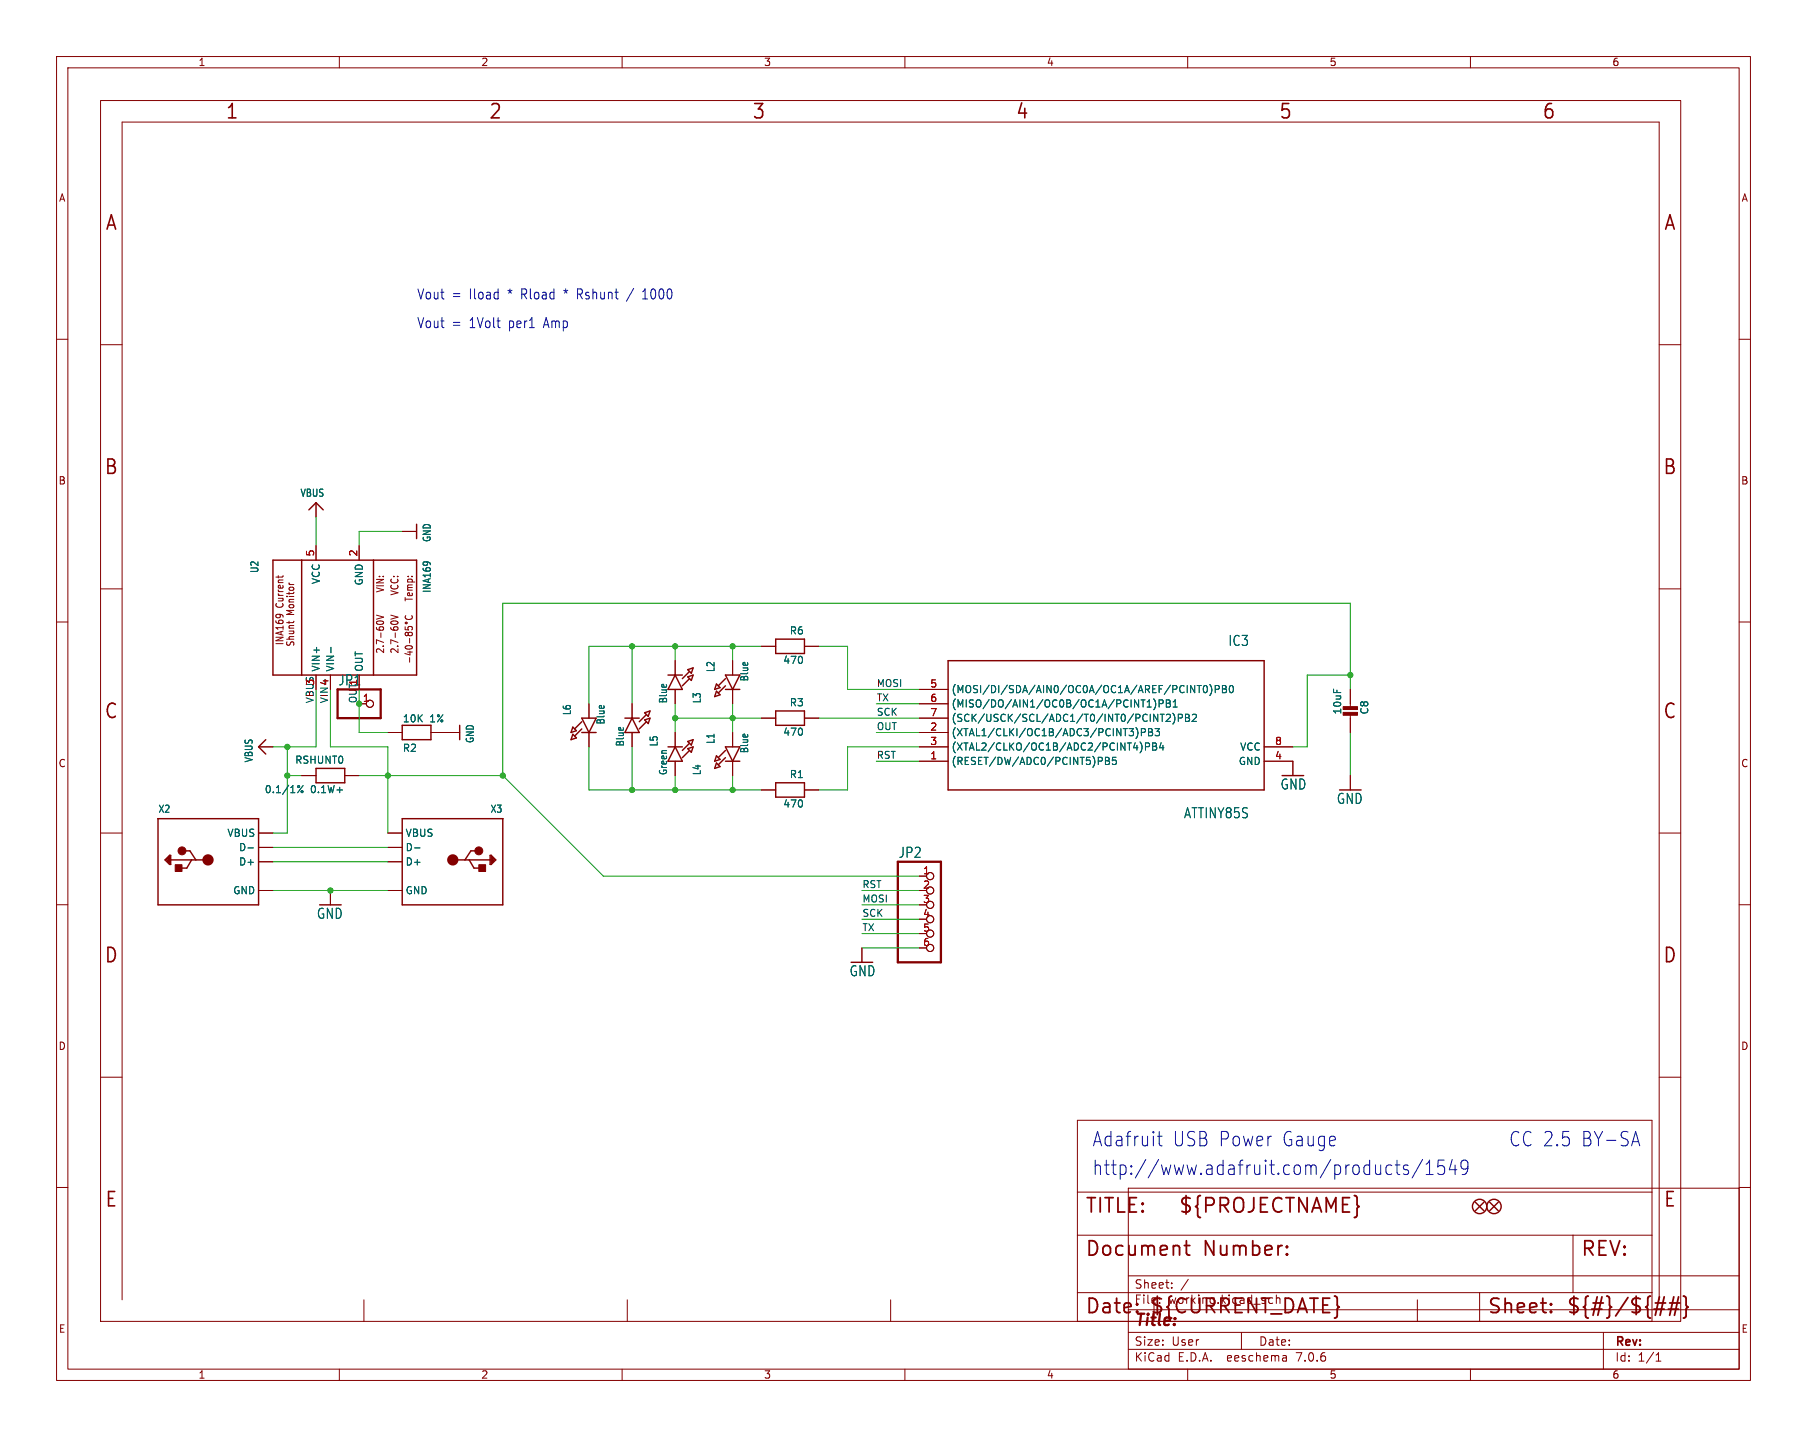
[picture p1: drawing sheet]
<svg xmlns="http://www.w3.org/2000/svg" width="320mm" height="254mm" viewBox="0 0 320 254" stroke-linecap="round" stroke-linejoin="round" font-family="sans-serif">
<g fill="none" stroke="#840000" stroke-width=".18">
<path d="M10 10h299.5v234.1h-299.5zM12 12h295.5v230.1h-295.5zM17.8 17.8h279.4v215.9h-279.4zM60 10v2M110 10v2M160 10v2M210 10v2M260 10v2M10 60h2M307.5 60h2M17.8 61h3.8M293.4 61h3.8"/>
<path d="M55.9 88.9v2.5M55.9 96.5v2.6M63.5 96.5v2.6M71.1 94h2.6M10 110h2M17.8 104.1h3.8M49.2 101.8v.4M50 101.8v.1M51.1 103.1l.1 .2M51.1 109.9v.4M52 109.9v.1M58.4 119.4v2.5"/>
<path d="M66.6 108.8l1.2 .3-1.2 .4M66.8 109.9h.8M69.1 108.8l1.3 .3-1.3 .4M69.3 109.9h.8M71.6 105.7v.6M71.6 110.8v.6h.6l-.1-.2 .1-.3 .6-.1 .1 .2-.1 .4M71.6 106h1.3M71.7 114.3a.82 .82 0 0 1 1.2 .2 .78 .78 0 0 1-1.3-.1zM71.8 108.9h-.1a.62 .62 0 0 0 .5 .7 .62 .62 0 0 0 .7-.4l-.1-.3M72.1 115.3h.8M72.1 104.4h.8M72.1 102.9h1.2"/>
<path d="M72.1 102.9v-.3l.2-.2 .5 .1v.4M72.1 102h.1M72.2 112l-.3-.2-.3 .2 .1 .3 .2 .1 .3-.2M72.2 112l.2-.2 .4 .1 .1 .1-.1 .3-.1 .1h-.4l-.1-.2M72.2 112v.2M72.2 103.9l-.1 .2 .1 .3M72.2 103.9h.7M72.4 112.9v.8M72.4 116.3v.8M72.5 115.2v.6l-.9-.2M72.8 102h.1M72.8 104.9l.1 .3-.2 .1h-.6v-.4l.3-.1 .1 .5"/>
<path d="M72.9 103.4l-.8 .1v.3l.1 .1M119.4 116.8v2.6M129.5 116.8v2.6M134.6 114.3h2.6M142.2 114.3h2.6M293.4 104.1h3.8M307.5 110h2M45.7 132.1h2.6M53.3 137.2h2.6M61 137.2h2.5M63.5 124.5h1.3M68.6 129.5h2.5"/>
<path d="M76.2 129.5h5.1M104.1 124.5v2.5M104.1 129.5v2.6M111.8 124.5v2.5M111.8 129.5v2.6M119.4 121.9v2.6M119.4 129.5v2.6M119.4 134.6v2.6M129.5 121.9v2.6M129.5 129.5v2.6M129.5 134.6v2.6M134.6 127h2.6"/>
<path d="M134.6 139.7h2.6M142.2 127h2.6M142.2 139.7h2.6M162.6 129.5h5M162.6 134.6h5M162.6 132.1h5M162.6 121.9h5M162.6 124.5h5M162.6 127h5M223.5 134.6h5.1v2.6M223.5 132.1h5.1M238.8 121.9v3.3"/>
<path d="M238.8 126.2v3.3M238.8 137.2v2.5M10 160h2M17.8 147.3h3.8M45.7 147.3h2.6M45.7 152.4h2.6M45.7 149.9h2.6M45.7 157.5h2.6M58.4 157.5v2.5M68.6 147.3h2.5M68.6 152.4h2.5M68.6 149.9h2.5"/>
<path d="M68.6 157.5h2.5M162.6 154.9h1.2M293.4 147.3h3.8M307.5 160h2M152.4 167.6v2.6M162.6 160h1.2M162.6 165.1h1.2M162.6 167.6h1.2M17.8 190.5h3.8M190.5 198.1h101.6v35.6h-101.6zM293.4 190.5h3.8M10 210h2"/>
<path d="M190.5 210.8h101.6M190.5 218.4h101.6M199.5 210.1h108v32h-108zM278.1 218.4v10.2M307.5 210h2M21.6 229.9v-208.3h271.8v208.3M64.3 229.9v3.8M110.9 229.9v3.8M157.5 229.9v3.8M190.5 228.6h101.6M199.5 238.6h108M199.5 235.6h108"/>
<path d="M199.5 231.6h108M199.5 225.6h108M207.2 227.7v.1M207.2 226.9v.1M210.1 226.2l-1.3 2M219.5 235.6v3M227.4 239.8l.1 .9M250.6 229.9v3.8M261.6 228.6v5.1M283.5 235.6v6.5M292.8 239.6l.5-.4v1.5M60 242.1v2"/>
<path d="M110 242.1v2M160 242.1v2M210 242.1v2M227.5 240.6l-.2 .1M227.5 240.1h-.2M260 242.1v2M292.8 240.7h.9"/>
<circle cx="71.8" cy="110.2" r=".17"/>
<circle cx="65.4" cy="124.5" r=".63"/>
<circle cx="164.5" cy="157.5" r=".63"/>
<circle cx="164.5" cy="154.9" r=".63"/>
<circle cx="164.5" cy="165.1" r=".63"/>
<circle cx="164.5" cy="162.6" r=".63"/>
<circle cx="164.5" cy="167.6" r=".63"/>
<circle cx="164.5" cy="160" r=".63"/>
</g>
<g fill="none" stroke="#840000" stroke-width=".25">
<path d="M48.3 99.1h25.4v20.3h-25.4zM53.3 99.1v20.3M54.6 90.2l1.3-1.3 1.2 1.3M66 99.1v20.3M73.7 92.7v2.5M118.1 119.4h2.5M119.4 119.4l1.2 2.5h-2.5zM121.6 119.7l1-.3-.4 .9zM121.6 118.4l1-.3-.4 1zM121.9 118.7l-1.3 1.3M128.3 119.4h2.5l-1.3 2.5zM137.2 113h5v2.6h-5z"/>
<path d="M167.6 116.8h55.9v22.9h-55.9zM47 130.8l-1.3 1.3 1.3 1.2M55.9 135.9h5.1v2.5h-5.1zM71.1 128.3h5.1v2.5h-5.1zM81.3 128.3v2.5M101.3 128.6l.6 .6-.9 .3zM101.3 129.9l.6 .6-.9 .3zM102.9 129.5h2.5M102.9 127h2.5l-1.3 2.5zM102.9 127.6l-1.3 1.3M102.9 128.9l-1.3 1.3M110.5 127h2.5"/>
<path d="M111.8 127l1.2 2.5h-2.5zM114 126l.9-.3-.3 1zM114 127.3l.9-.3-.3 1zM114.3 127.6l-1.3 1.3M114.3 126.4l-1.3 1.2M118.1 132.1h2.5M119.4 132.1l1.2 2.5h-2.5zM121.6 132.4l1-.3-.4 .9zM121.6 131.1l1-.3-.4 1zM121.9 120l-1.3 1.3M121.9 132.7l-1.3 1.3M121.9 131.4l-1.3 1.3"/>
<path d="M126.7 121l.6 .6-.9 .3zM126.7 122.2l.6 .7-.9 .3zM126.7 133.7l.6 .6-.9 .3zM126.7 134.9l.6 .7-.9 .3zM128.3 121.9h2.5M128.3 120l-1.3 1.3M128.3 121.3l-1.3 1.3M128.3 134.6h2.5M128.3 132.1h2.5l-1.3 2.5zM128.3 132.7l-1.3 1.3M128.3 134l-1.3 1.3M137.2 125.7h5v2.6h-5z"/>
<path d="M137.2 138.4h5v2.6h-5zM27.9 144.8h17.8v15.2h-17.8v-15.2M29.4 152.1l.4-.4v.8l-.2-.2v-.2M30 151.3h.2v1.6h-.2l-.8-.8zM30 151.3v1.4M30.2 152.1h6.6M32.6 150.5h1l1 1.6M33.9 152.1l-.9 1.4h-1.2M80.1 152.1h6.6M83 152.1l.8 1.4h1.2M84.3 150.5h-1l-1.1 1.6M86.7 151.3h.2l.8 .8-.8 .8h-.2z"/>
<path d="M86.9 151.3v1.4M87.3 152.1v.2l-.2 .2v-.8l.4 .4M88.9 144.8v15.2h-17.8v-15.2h17.8M260.9 212.6l1.5 1.5M262.4 212.6l-1.5 1.5M263.4 212.6l1.5 1.5M264.9 212.6l-1.5 1.5"/>
<circle cx="261.6" cy="213.4" r="1.27"/>
<circle cx="264.2" cy="213.4" r="1.27"/>
</g>
<g fill="#840000" stroke="#840000" stroke-width=".18">
<path d="M84.7 152.9h1.2v1.2h-1.2z"/>
<path d="M237.5 126h2.5v.5h-2.5z"/>
<path d="M237.5 125h2.5v.5h-2.5z"/>
<path d="M31 152.9h1.2v1.2h-1.2z"/>
<circle cx="84.7" cy="150.5" r=".7"/>
<circle cx="32.2" cy="150.5" r=".7"/>
</g>
<g fill="none" stroke="#840000" stroke-width="1">
<circle cx="36.8" cy="152.1" r=".5"/>
<circle cx="80.1" cy="152.1" r=".5"/>
</g>
<g fill="none" stroke="#006464" stroke-width=".18">
<path d="M58.5 114.5v.9M52.7 139l.1-.1 .2 .2-.2 .2-.1-.1M53.6 138.9l-1 1.3M194.2 133.9h.5l.2 .3-.1 .3-.6 .1M195.5 133.9h.4l.2 .3-.2 .3 .2 .2 .1 .3-.3 .2h-.4zM195.5 134.5h.4M197.3 133.9h-.6v.6l.2-.1 .4 .1 .1 .2-.1 .4-.1 .1-.5-.1M199.6 128.8h.8l-.4 .5M200.3 129.4l.1 .2-.1 .5M200.9 128.7a1.47 1.47 0 0 1-.1 1.9M201.6 131.2a1.46 1.46 0 0 1 0 1.9M201.8 123.8h.7"/>
<path d="M201.8 129.5h.6l.1-.2v-.3l-.7-.2v1.3M202.5 132.1l.6-.1 .2-.2-.1-.3-.7-.1v1.3M202.8 125h.8M202.8 124.1l.4-.3v1.2M203.1 128.8h.4l.2 .3-.2 .4 .2 .1 .1 .3-.2 .2h-.5zM203.1 129.5h.4M203.8 131.4h.4l.3 .2-.3 .4 .3 .1v.3l-.2 .3h-.5zM203.8 132h.4M204.1 123.6a1.47 1.47 0 0 1-.1 1.9M204.2 128.8h.8l-.4 .5 .4 .2v.5l-.2 .1-.6-.1M205 124.4h.6l.1-.2-.1-.3-.6-.1v1.2M205.1 126.3h.8"/>
<path d="M205.3 131.3l-.3 .9h.8M205.5 126.3v1.3M205.6 131.8v.9M206.2 126.4l.5-.1 .3 .4-.8 .9h.8M206.2 123.8h.5l.2 .2-.2 .4 .2 .1 .1 .3-.3 .2h-.5zM206.2 124.4h.5M207.4 126.1a1.46 1.46 0 0 1 0 2M207.4 125h.8M207.4 124.1l.4-.3v1.2M208.3 127l.6-.1 .2-.2-.1-.3-.7-.1v1.3M209.6 126.3h.4l.3 .3-.3 .3 .3 .1v.3l-.2 .3h-.5zM209.6 126.9h.4"/>
<path d="M210.5 121.2l.7 1.3v-1.3M210.8 126.4l.5-.1 .2 .4-.7 .9h.7M211.7 121.2h.7M212 121.2v1.3M212.9 121.3l.2-.1a.68 .68 0 0 1 .4 .7 .68 .68 0 0 1-.4 .6 .84 .84 0 0 1-.2-1.2zM213.9 121a1.46 1.46 0 0 1 0 2M214.9 121.9l.6-.1 .1-.1-.1-.3-.6-.2v1.3M216.1 121.2h.5l.2 .3-.2 .3 .2 .2 .1 .3-.3 .2h-.5zM216.1 121.8h.5M217.5 121.3l.2-.1a.68 .68 0 0 1 .4 .7 .68 .68 0 0 1-.4 .6 .84 .84 0 0 1-.2-1.2zM43.8 150h1M73.3 150h1"/>
<circle cx="53.4" cy="140" r=".18"/>
</g>
<path d="M59.7 121.9h7.6v5.1h-7.6zM158.7 152.4h7.7v17.8h-7.7z" fill="none" stroke="#840000" stroke-width=".41"/>
<g fill="none" stroke="#840000" stroke-width=".32">
<path d="M209.8 219.4v2.2l.1 .2 .5 .2M201.1 231.9l.1 .1-.1 .1M209.4 220.3h1M227.6 221.7l.1 .1-.1 .2M227.6 221.7l-.2 .1 .2 .2M227.6 220.4v.2M227.6 221.7v.3M227.6 220.4l.1 .1-.1 .1M227.6 220.4l-.2 .1 .2 .1M274.2 231.9l.2 .1-.2 .1M274.2 231.9l-.1 .1 .1 .1M274.2 230.5v.3"/>
<path d="M274.2 231.9v.2M274.2 230.5l.2 .2-.2 .1M274.2 230.5l-.1 .2 .1 .1M292.4 231.5h1.9M292.7 230.4h1.8M294.3 229.3l-.8 3.3M295 231.5h1.8M295.2 230.4h1.8M296 229.3l-.8 3.3M296.8 229.3l-.7 3.3M297.6 229.2l.4 .1 .1 .3v1.2l.4 .4-.4 .3v1.2l-.1 .3-.4 .1"/>
</g>
<g fill="none" stroke="#0000c2" stroke-width=".18">
<path d="M113.6 52.9h.9M113.9 51.3l-.3 .3M204.7 200.9h.8M205 200.1v2.2l.1 .2 .4 .1M245.3 207.6l.2 .1 .6-.1M245.3 206.1l.2-.1 .6 .1M246.7 206h.8M247 205.2v2.1l.1 .3 .4 .1M249 206.1l-.5-.1a.44 .44 0 0 0-.4 .4 .44 .44 0 0 0 .4 .5h.3a.44 .44 0 0 1 .3 .4 .44 .44 0 0 1-.3 .4l-.7-.1M251.5 205.1l-1.8 3.2M252.2 207.7h1.2M252.2 205.9l.6-.7v2.5"/>
<path d="M255.3 205.2h-1l-.1 1.2 .3-.3 .7 .2 .2 .3-.1 .9-.3 .2h-.5l-.3-.2M256.8 205.1l-.5 1.8h1.3M257.3 206v1.7M259.6 206.3l-.5 .4h-.4l-.4-.4v-.6l.2-.4 .6-.1 .4 .2a1.81 1.81 0 0 1-.6 2.3h-.4M288.7 201.9h1M289.2 200.1l.7 2.5"/>
</g>
<g fill="none" stroke="#009600" stroke-width=".18">
<path d="M55.9 91.4v5.1M71.1 94h-7.6v2.5M111.8 114.3v10.2M119.4 114.3v2.5M129.5 114.3v2.5M134.6 114.3h-30.5v10.2M144.8 114.3h5.1v7.6h12.7M238.8 119.4h-7.7v12.7h-2.5M50.8 137.2h2.5M50.8 132.1v15.2h-2.5M55.9 121.9v10.2h-7.6M58.4 121.9v10.2h10.2v15.2"/>
<path d="M63.5 137.2h25.4M63.5 124.5v5h5.1M88.9 137.2l17.8 17.7h55.9M104.1 132.1v7.6h30.5M111.8 132.1v7.6M119.4 124.5v5M119.4 137.2v2.5M119.4 127h15.2M129.5 124.5v5M129.5 137.2v2.5M144.8 127h17.8M154.9 129.5h7.7"/>
<path d="M154.9 134.6h7.7M154.9 124.5h7.7M162.6 132.1h-12.7v7.6h-5.1M238.8 121.9v-15.2h-149.9v30.5M238.8 129.5v7.7M48.3 157.5h20.3M48.3 149.9h20.3M48.3 152.4h20.3M152.4 157.5h10.2M152.4 160h10.2M152.4 167.6h10.2M152.4 165.1h10.2"/>
<path d="M152.4 162.6h10.2"/>
</g>
<g fill="#009600" stroke="#009600" stroke-width=".18">
<circle cx="119.4" cy="127" r=".46"/>
<circle cx="119.4" cy="114.3" r=".46"/>
<circle cx="111.8" cy="114.3" r=".46"/>
<circle cx="129.5" cy="127" r=".46"/>
<circle cx="129.5" cy="114.3" r=".46"/>
<circle cx="119.4" cy="139.7" r=".46"/>
<circle cx="111.8" cy="139.7" r=".46"/>
<circle cx="129.5" cy="139.7" r=".46"/>
<circle cx="68.6" cy="137.2" r=".46"/>
<circle cx="88.9" cy="137.2" r=".46"/>
<circle cx="58.4" cy="157.5" r=".46"/>
<circle cx="50.8" cy="132.1" r=".46"/>
<circle cx="50.8" cy="137.2" r=".46"/>
<circle cx="63.5" cy="124.5" r=".46"/>
<circle cx="238.8" cy="119.4" r=".46"/>
</g>
<g font-size="3.5" fill="#840000">
<text x="39.8" y="21.4">1</text>
<text x="86.3" y="21.4">2</text>
<text x="132.9" y="21.4">3</text>
<text x="179.5" y="21.4">4</text>
<text x="226" y="21.4">5</text>
<text x="272.6" y="21.4">6</text>
<text x="18.5" y="41.1">A</text>
<text x="294.1" y="41.1">A</text>
<text x="18.3" y="84.2">B</text>
<text x="293.9" y="84.2">B</text>
<text x="18.3" y="127.4">C</text>
<text x="293.9" y="127.4">C</text>
<text x="18.3" y="170.6">D</text>
<text x="293.9" y="170.6">D</text>
<text x="18.5" y="213.8">E</text>
<text x="191.8" y="214.9">TITLE:</text>
<text x="208.3" y="214.9">${PROJECTNAME}</text>
<text x="294" y="213.8">E</text>
<text x="191.8" y="222.5">Document</text>
<text x="212.8" y="222.5">Number:</text>
<text x="279.4" y="222.5">REV:</text>
<text x="191.8" y="232.7">Date:</text>
<text x="203.2" y="232.7">${CURRENT_DATE}</text>
<text x="262.9" y="232.7">Sheet:</text>
<text x="276.9" y="232.7">${#}/${##}</text>
</g>
<g font-size="3.5" fill="#0000c2">
<text x="193" y="203">Adafruit</text>
<text x="207.3" y="203">USB Power</text>
<text x="226.6" y="203">Gauge</text>
<text x="266.7" y="203">CC 2.5</text>
<text x="279.5" y="203">BY-SA</text>
<text x="193" y="208">http://www.adafruit.com/products/1549</text>
</g>
<text font-size="2.8" fill="#840000" x="200.5" y="235">Title:</text>
<g font-size="2.5" fill="#0000c2">
<text x="73.7" y="53.1">Vout</text>
<text x="79.9" y="53.1">=</text>
<text x="83" y="53.1">Iload</text>
<text x="90" y="53.1">* Rload</text>
<text x="100.1" y="53.1">* Rshunt</text>
<text x="111.6" y="53.1">/</text>
<text x="114.5" y="53.1">1000</text>
<text x="73.7" y="58.2">Vout</text>
<text x="79.9" y="58.2">=</text>
<text x="83" y="58.2">1Volt</text>
<text x="90.1" y="58.2">per1</text>
<text x="96.4" y="58.2">Amp</text>
</g>
<g font-size="2.5" fill="#006464">
<text x="217.1" y="114.4">IC3</text>
<text x="226.3" y="139.8">GND</text>
<text x="236.3" y="142.4">GND</text>
<text x="209.3" y="144.9">ATTINY85S</text>
<text x="158.8" y="151.9">JP2</text>
<text x="55.9" y="162.7">GND</text>
<text x="150.1" y="172.9">GND</text>
</g>
<text font-size="2.5" fill="#840000" x="59.7" y="121.4">JP1</text>
<g font-size="2.1" fill="#840000">
<text x="200.5" y="230.8">File:</text>
<text x="200.5" y="228.1">Sheet:</text>
<text x="206.6" y="230.8">working.kicad_sch</text>
<text x="200.5" y="238.2">Size:</text>
<text x="207.2" y="238.2">User</text>
<text x="222.5" y="238.2">Date:</text>
<text x="285.5" y="238.4">Rev:</text>
<text x="200.5" y="241">KiCad</text>
<text x="208.2" y="241">E.D.A.</text>
<text x="217.1" y="241">eeschema</text>
<text x="229.5" y="241">7.0.6</text>
<text x="285.5" y="241">Id:</text>
<text x="289.6" y="241">1/1</text>
</g>
<g font-size="1.8" fill="#840000">
<text x="35" y="11.9">1</text>
<text x="85" y="11.9">2</text>
<text x="135" y="11.9">3</text>
<text x="185" y="11.9">4</text>
<text x="235" y="11.9">5</text>
<text x="285" y="11.9">6</text>
<text x="10.3" y="35.9">A</text>
<text x="307.9" y="35.9">A</text>
<text x="10.3" y="85.9">B</text>
<text x="307.8" y="85.9">B</text>
<text x="50.3" y="107.5" transform="rotate(-90 50.3 107.5)">Current</text>
<text x="68.1" y="104.9" transform="rotate(-90 68.1 104.9)">VIN:</text>
<text x="70.7" y="105.4" transform="rotate(-90 70.7 105.4)">VCC:</text>
<text x="52.2" y="108.8" transform="rotate(-90 52.2 108.8)">Monitor</text>
<text x="50.3" y="114.2" transform="rotate(-90 50.3 114.2)">INA169</text>
<text x="52.2" y="114.4" transform="rotate(-90 52.2 114.4)">Shunt</text>
<text x="68.1" y="115.7" transform="rotate(-90 68.1 115.7)">2.7-60V</text>
<text x="70.7" y="115.7" transform="rotate(-90 70.7 115.7)">2.7-60V</text>
<text x="10.3" y="135.9">C</text>
<text x="307.8" y="135.9">C</text>
<text x="10.3" y="185.9">D</text>
<text x="307.8" y="185.9">D</text>
<text x="10.3" y="235.9">E</text>
<text x="307.8" y="235.9">E</text>
<text x="35" y="244">1</text>
<text x="85" y="244">2</text>
<text x="135" y="244">3</text>
<text x="185" y="244">4</text>
<text x="235" y="244">5</text>
<text x="285" y="244">6</text>
</g>
<g font-size="1.8" fill="#006464">
<text x="53" y="88.1">VBUS</text>
<text x="76.4" y="96" transform="rotate(-90 76.4 96)">GND</text>
<text x="45.9" y="101.4" transform="rotate(-90 45.9 101.4)">U2</text>
<text x="56.7" y="103.4" transform="rotate(-90 56.7 103.4)">VCC</text>
<text x="64.4" y="103.6" transform="rotate(-90 64.4 103.6)">GND</text>
<text x="76.4" y="104.9" transform="rotate(-90 76.4 104.9)">INA169</text>
<text x="139.5" y="112.4">R6</text>
<text x="56.7" y="118.9" transform="rotate(-90 56.7 118.9)">VIN+</text>
<text x="59.3" y="118.9" transform="rotate(-90 59.3 118.9)">VIN-</text>
<text x="64.4" y="118.9" transform="rotate(-90 64.4 118.9)">OUT</text>
<text x="126.5" y="119" transform="rotate(-90 126.5 119)">L2</text>
<text x="138.4" y="117.6">470</text>
<text x="118.1" y="124.5" transform="rotate(-90 118.1 124.5)">Blue</text>
<text x="124.1" y="124.5" transform="rotate(-90 124.1 124.5)">L3</text>
<text x="132.5" y="120.6" transform="rotate(-90 132.5 120.6)">Blue</text>
<text x="139.5" y="125.1">R3</text>
<text x="168.1" y="122.8">(MOSI/DI/SDA/AIN0/OC0A/OC1A/AREF/PCINT0)PB0</text>
<text x="168.1" y="125.3">(MISO/DO/AIN1/OC0B/OC1A/PCINT1)PB1</text>
<text x="71.1" y="128">10K</text>
<text x="76" y="128">1%</text>
<text x="84" y="131.5" transform="rotate(-90 84 131.5)">GND</text>
<text x="101.1" y="126.6" transform="rotate(-90 101.1 126.6)">L6</text>
<text x="107.1" y="128.2" transform="rotate(-90 107.1 128.2)">Blue</text>
<text x="126.5" y="131.7" transform="rotate(-90 126.5 131.7)">L1</text>
<text x="138.4" y="130.3">470</text>
<text x="168.1" y="130.4">(XTAL1/CLKI/OC1B/ADC3/PCINT3)PB3</text>
<text x="168.1" y="127.9">(SCK/USCK/SCL/ADC1/T0/INT0/PCINT2)PB2</text>
<text x="237.3" y="126.5" transform="rotate(-90 237.3 126.5)">10uF</text>
<text x="242.1" y="126.5" transform="rotate(-90 242.1 126.5)">C8</text>
<text x="44.9" y="134.9" transform="rotate(-90 44.9 134.9)">VBUS</text>
<text x="52.1" y="135.3">RSHUNT0</text>
<text x="71.1" y="133.2">R2</text>
<text x="110.5" y="132.1" transform="rotate(-90 110.5 132.1)">Blue</text>
<text x="116.5" y="132.1" transform="rotate(-90 116.5 132.1)">L5</text>
<text x="118.1" y="137.2" transform="rotate(-90 118.1 137.2)">Green</text>
<text x="124.1" y="137.2" transform="rotate(-90 124.1 137.2)">L4</text>
<text x="132.5" y="133.3" transform="rotate(-90 132.5 133.3)">Blue</text>
<text x="139.5" y="137.8">R1</text>
<text x="168.1" y="135.5">(RESET/DW/ADC0/PCINT5)PB5</text>
<text x="168.1" y="132.9">(XTAL2/CLKO/OC1B/ADC2/PCINT4)PB4</text>
<text x="218.9" y="135.5">GND</text>
<text x="219.2" y="132.9">VCC</text>
<text x="27.9" y="143.9">X2</text>
<text x="46.7" y="140.5">0.1/1%</text>
<text x="54.9" y="140.5">0.1W+</text>
<text x="86.6" y="143.9">X3</text>
<text x="138.4" y="143">470</text>
<text x="40.1" y="148.2">VBUS</text>
<text x="71.6" y="148.2">VBUS</text>
<text x="42.2" y="153.3">D+</text>
<text x="42.2" y="150.7">D-</text>
<text x="71.6" y="153.3">D+</text>
<text x="71.6" y="150.7">D-</text>
<text x="41.1" y="158.3">GND</text>
<text x="71.6" y="158.3">GND</text>
</g>
<g font-size="1.8" fill="#a90000">
<text x="55.6" y="98.5" transform="rotate(-90 55.6 98.5)">5</text>
<text x="63.2" y="98.5" transform="rotate(-90 63.2 98.5)">2</text>
<text x="55.6" y="121.4" transform="rotate(-90 55.6 121.4)">3</text>
<text x="58.2" y="121.4" transform="rotate(-90 58.2 121.4)">4</text>
<text x="63.2" y="121.4" transform="rotate(-90 63.2 121.4)">1</text>
<text x="64.1" y="124.2">1</text>
<text x="164.4" y="121.7">5</text>
<text x="164.4" y="124.2">6</text>
<text x="164.4" y="129.3">2</text>
<text x="164.4" y="131.8">3</text>
<text x="164.4" y="126.7">7</text>
<text x="225.4" y="131.8">8</text>
<text x="164.4" y="134.4">1</text>
<text x="225.4" y="134.4">4</text>
<text x="163.1" y="154.7">1</text>
<text x="163.1" y="157.2">2</text>
<text x="163.1" y="159.8">3</text>
<text x="163.1" y="162.3">4</text>
<text x="163.1" y="164.8">5</text>
<text x="163.1" y="167.4">6</text>
</g>
<text font-size="1.7" fill="#840000" x="55.5" y="124.5" transform="rotate(-90 55.5 124.5)">VBUS</text>
<g font-size="1.7" fill="#0f0f0f">
<text x="58.1" y="124.5" transform="rotate(-90 58.1 124.5)">VIN-4</text>
<text x="154.9" y="124.1">TX</text>
<text x="154.9" y="121.6">MOSI</text>
<text x="154.9" y="129.2">OUT</text>
<text x="154.9" y="126.7">SCK</text>
<text x="154.9" y="134.3">RST</text>
<text x="152.4" y="159.7">MOSI</text>
<text x="152.4" y="157.1">RST</text>
<text x="152.4" y="164.8">TX</text>
<text x="152.4" y="162.2">SCK</text>
</g>
<text font-size="1.7" fill="#006464" x="63.2" y="124.5" transform="rotate(-90 63.2 124.5)">OUT1</text>
</svg>
